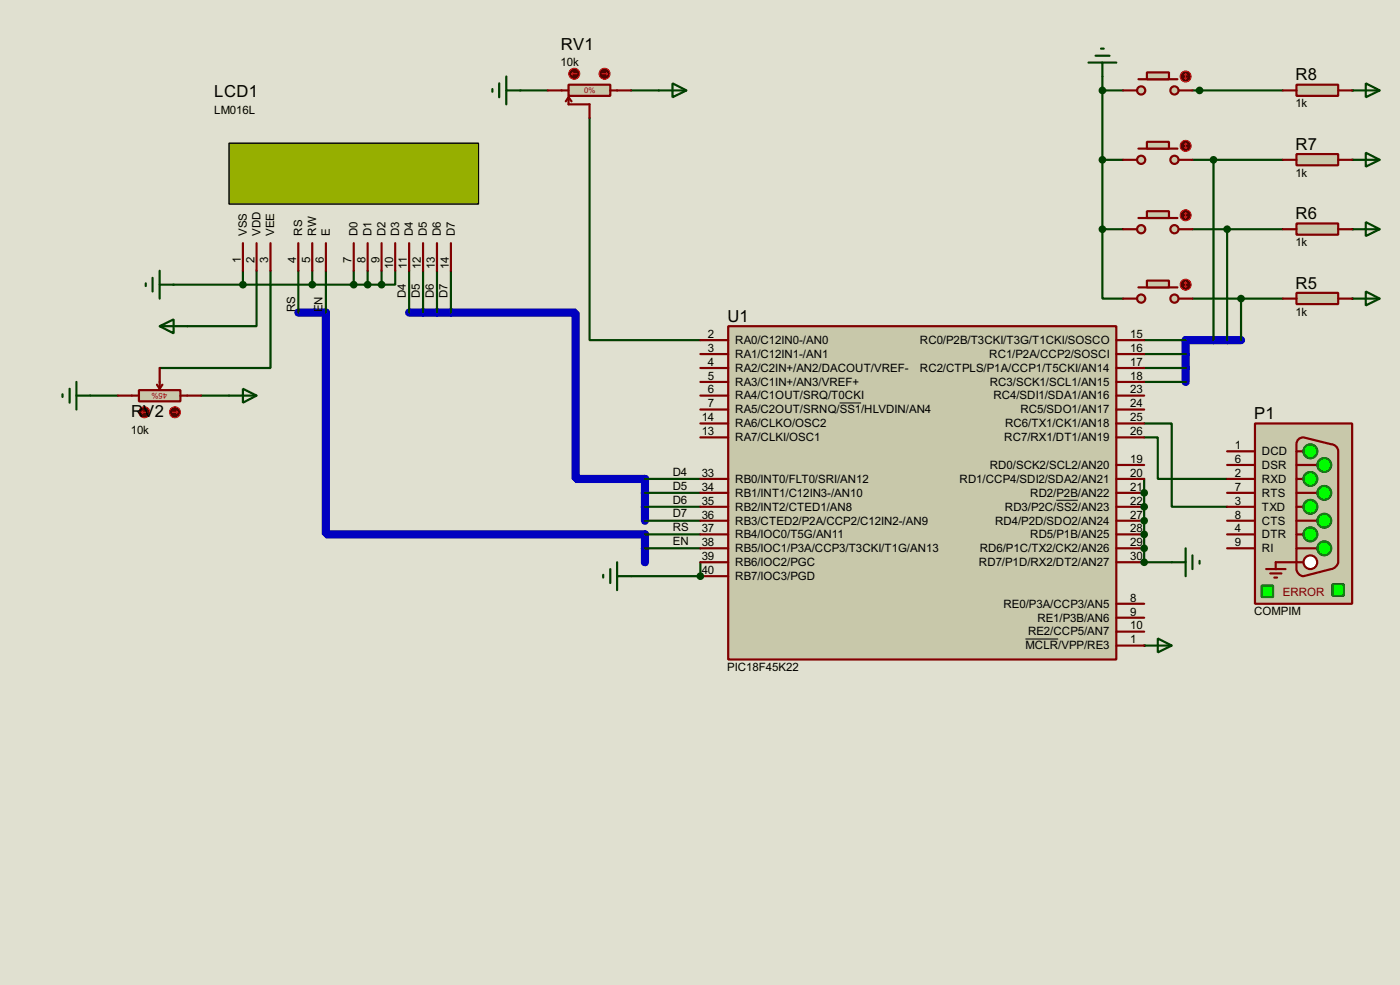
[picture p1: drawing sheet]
<svg xmlns="http://www.w3.org/2000/svg" width="256mm" height="180mm" viewBox="0 0 256 180" stroke-linecap="round" stroke-linejoin="round" font-family="sans-serif">
<path d="M0 0h256.5v180.3h-256.5z" fill="#e0e0d0"/>
<path d="M54.7 57.2h5v40.6h58.5v5.1M75 57.2h30.5v30.5h12.7v7.6M227.4 62.3h-10.2v7.6" fill="none" stroke="#0000c0" stroke-width="1.5"/>
<path d="M31.8 52.1h38.1M44.5 49.6v2.5M57.2 49.6v2.5M64.8 49.6v2.5M67.4 49.6v2.5M69.9 49.6v2.5M72.4 49.6v2.5h-2.5" fill="none" stroke="#004000" stroke-width=".4"/>
<circle cx="209.6" cy="118.2" r=".2" fill="#004000"/>
<path d="M95.3 16.6h5.1M115.6 16.6h5.1M108 21.6v40.7h20.3M47 49.6v10.1h-12.7M49.6 49.6v17.8h-20.3M16.6 72.4h5M36.9 72.4h5.1M209.6 87.7v2.5" fill="none" stroke="#004000" stroke-width=".4"/>
<circle cx="209.6" cy="90.2" r=".2" fill="#004000"/>
<path d="M209.6 90.2v2.6" fill="none" stroke="#004000" stroke-width=".4"/>
<circle cx="209.6" cy="92.8" r=".2" fill="#004000"/>
<path d="M209.6 92.8v2.5" fill="none" stroke="#004000" stroke-width=".4"/>
<circle cx="209.6" cy="95.3" r=".2" fill="#004000"/>
<path d="M209.6 95.3v2.5" fill="none" stroke="#004000" stroke-width=".4"/>
<circle cx="209.6" cy="97.8" r=".2" fill="#004000"/>
<path d="M209.6 97.8v2.6" fill="none" stroke="#004000" stroke-width=".4"/>
<circle cx="209.6" cy="100.4" r=".2" fill="#004000"/>
<path d="M209.6 100.4v2.5" fill="none" stroke="#004000" stroke-width=".4"/>
<circle cx="209.6" cy="102.9" r=".2" fill="#004000"/>
<path d="M128.3 102.9v2.6M209.6 102.9h5.1" fill="none" stroke="#004000" stroke-width=".4"/>
<circle cx="128.3" cy="105.5" r=".2" fill="#004000"/>
<path d="M115.6 105.5h12.7" fill="none" stroke="#004000" stroke-width=".4"/>
<g fill="#004000">
<circle cx="247.7" cy="54.7" r=".2"/>
<circle cx="247.7" cy="42" r=".2"/>
<circle cx="247.7" cy="29.3" r=".2"/>
<circle cx="247.7" cy="16.6" r=".2"/>
</g>
<g fill="none" stroke="#004000" stroke-width=".4">
<path d="M202 14v28M202 16.6h3.8M218.5 16.6h16.5M202 29.3h3.8M218.5 29.3h16.5M222.3 29.3v33M54.7 49.6v7.6M59.7 49.6v7.6M75 49.6v7.6M77.5 49.6v7.6M80.1 49.6v7.6M82.6 49.6v7.6"/>
<path d="M202 42v12.7h3.8M202 42h3.8M218.5 42h16.5M218.5 54.7h16.5M224.8 42v20.3M227.4 54.7v7.6M209.6 77.5h5.1v15.3h10.1M209.6 69.9h7.6M209.6 62.3h7.6M209.6 64.8h7.6M209.6 67.4h7.6M118.2 95.3h10.1"/>
<path d="M118.2 92.8h10.1M118.2 90.2h10.1M118.2 87.7h10.1M118.2 97.8h10.1M209.6 80.1h2.5v7.6h12.7M118.2 100.4h10.1"/>
</g>
<path d="M42 26.2h45.7v11.2h-45.7z" fill="#96af00" stroke="#000" stroke-width=".25"/>
<g fill="none" stroke="#800000" stroke-width=".4">
<path d="M44.5 44.5v5.1M47 44.5v5.1M49.6 44.5v5.1M54.7 44.5v5.1M57.2 44.5v5.1M59.7 44.5v5.1M64.8 44.5v5.1M67.4 44.5v5.1M69.9 44.5v5.1M72.4 44.5v5.1M75 44.5v5.1M77.5 44.5v5.1"/>
<path d="M80.1 44.5v5.1M82.6 44.5v5.1"/>
</g>
<path d="M26.7 51.9v.5M28 50.9v2.5M29.3 52.1h2.5M29.3 49.6v5.1M42 72.4h5M44.5 71.2l2.5 1.2-2.5 1.3zM209.6 118.2h5.1M212.1 116.9l2.6 1.3-2.6 1.2z" fill="none" stroke="#004000" stroke-width=".4"/>
<g fill="#004000" stroke="#004000" stroke-width=".4">
<circle cx="64.8" cy="52.1" r=".5"/>
<circle cx="67.3" cy="52.1" r=".5"/>
<circle cx="69.9" cy="52.1" r=".5"/>
<circle cx="44.5" cy="52.1" r=".5"/>
<circle cx="57.2" cy="52.1" r=".5"/>
</g>
<path d="M133.4 59.7h71.1v61h-71.1z" fill="#c8c8aa" stroke="#800000" stroke-width=".4"/>
<g fill="none" stroke="#800000" stroke-width=".4">
<path d="M128.3 72.4h5.1M128.3 62.3h5.1M128.3 69.9h5.1M128.3 75h5.1M128.3 77.5h5.1M128.3 64.8h5.1M128.3 67.4h5.1M204.5 72.4h5.1M204.5 62.3h5.1M204.5 69.9h5.1M204.5 75h5.1M204.5 77.5h5.1"/>
<path d="M204.5 64.8h5.1M204.5 67.4h5.1M128.3 97.8h5.1M128.3 80.1h5.1M128.3 87.7h5.1M128.3 90.2h5.1M128.3 92.8h5.1M128.3 95.3h5.1M204.5 97.8h5.1M204.5 80.1h5.1M204.5 87.7h5.1M204.5 90.2h5.1"/>
<path d="M204.5 92.8h5.1M204.5 95.3h5.1M204.5 85.1h5.1M128.3 100.4h5.1M128.3 102.9h5.1M128.3 105.5h5.1M204.5 100.4h5.1M204.5 102.9h5.1M204.5 118.2h5.1M204.5 110.5h5.1M204.5 113.1h5.1M204.5 115.6h5.1"/>
</g>
<path d="M153.8 73.8h4M193.5 91.6h4M187.9 117h6" fill="none" stroke="#000" stroke-width=".18"/>
<path d="M29.3 59.7l2.5-1.2v2.5zM29.3 59.7h5M11.5 72.2v.5M12.8 71.2v2.5M14 72.4h2.6M14 69.9v5.1" fill="none" stroke="#004000" stroke-width=".4"/>
<g fill="#c8c8aa" stroke="#800000" stroke-width=".4">
<circle cx="215.1" cy="54.7" r=".75"/>
<circle cx="209" cy="54.7" r=".75"/>
</g>
<path d="M208.6 52.6h7.1" fill="none" stroke="#800000" stroke-width=".4"/>
<path d="M210.1 51.4h4.1v1.2h-4.1z" fill="#c8c8aa" stroke="#800000" stroke-width=".4"/>
<path d="M205.8 54.7h2.5M216 54.7h2.5" fill="none" stroke="#800000" stroke-width=".4"/>
<circle cx="217.2" cy="52.1" r="1" fill="#400000" stroke="#f00" stroke-width=".2"/>
<path d="M217 52.4l.2 .2M217.2 51.6v1M217.2 51.6l-.2 .3M217.2 51.6l.3 .3M217.5 52.4l-.3 .2" fill="none" stroke="#f00" stroke-width=".2"/>
<path d="M25.5 71.4h7.6v2.1h-7.6z" fill="#c8c8aa" stroke="#800000" stroke-width=".4"/>
<path d="M21.6 72.4h3.9M28.8 70.4l.5 .8M29.3 67.4v3.8M29.8 70.4l-.5 .8M33.1 72.4h3.8" fill="none" stroke="#800000" stroke-width=".4"/>
<circle cx="26.4" cy="75.5" r="1" fill="#400000" stroke="#f00" stroke-width=".2"/>
<path d="M26 75.5l.2 .2M26 75.5h1M26.2 75.2l-.2 .3" fill="none" stroke="#f00" stroke-width=".2"/>
<circle cx="32" cy="75.5" r="1" fill="#400000" stroke="#f00" stroke-width=".2"/>
<path d="M31.6 75.5h1M32.3 75.2l.3 .3M32.6 75.5l-.3 .2" fill="none" stroke="#f00" stroke-width=".2"/>
<g fill="#c8c8aa" stroke="#800000" stroke-width=".4">
<circle cx="215.1" cy="42" r=".75"/>
<circle cx="209" cy="42" r=".75"/>
</g>
<path d="M208.6 39.9h7.1" fill="none" stroke="#800000" stroke-width=".4"/>
<path d="M210.1 38.7h4.1v1.2h-4.1z" fill="#c8c8aa" stroke="#800000" stroke-width=".4"/>
<path d="M205.8 42h2.5M216 42h2.5" fill="none" stroke="#800000" stroke-width=".4"/>
<circle cx="217.2" cy="39.4" r="1" fill="#400000" stroke="#f00" stroke-width=".2"/>
<path d="M217 39.7l.2 .2M217.2 38.9v1M217.2 38.9l-.2 .3M217.2 38.9l.3 .3M217.5 39.7l-.3 .2" fill="none" stroke="#f00" stroke-width=".2"/>
<g fill="#c8c8aa" stroke="#800000" stroke-width=".4">
<circle cx="215.1" cy="29.3" r=".75"/>
<circle cx="209" cy="29.3" r=".75"/>
</g>
<path d="M208.6 27.2h7.1" fill="none" stroke="#800000" stroke-width=".4"/>
<path d="M210.1 26h4.1v1.2h-4.1z" fill="#c8c8aa" stroke="#800000" stroke-width=".4"/>
<path d="M205.8 29.3h2.5M216 29.3h2.5" fill="none" stroke="#800000" stroke-width=".4"/>
<circle cx="217.2" cy="26.7" r="1" fill="#400000" stroke="#f00" stroke-width=".2"/>
<path d="M217 27l.2 .2M217.2 26.2v1M217.2 26.2l-.2 .3M217.2 26.2l.3 .3M217.5 27l-.3 .2" fill="none" stroke="#f00" stroke-width=".2"/>
<g fill="#c8c8aa" stroke="#800000" stroke-width=".4">
<circle cx="215.1" cy="16.6" r=".75"/>
<circle cx="209" cy="16.6" r=".75"/>
</g>
<path d="M208.6 14.5h7.1" fill="none" stroke="#800000" stroke-width=".4"/>
<path d="M210.1 13.3h4.1v1.2h-4.1z" fill="#c8c8aa" stroke="#800000" stroke-width=".4"/>
<path d="M205.8 16.6h2.5M216 16.6h2.5" fill="none" stroke="#800000" stroke-width=".4"/>
<circle cx="217.2" cy="14" r="1" fill="#400000" stroke="#f00" stroke-width=".2"/>
<path d="M217 14.3l.2 .2M217.2 13.5v1M217.2 13.5l-.2 .3M217.2 13.5l.3 .3M217.5 14.3l-.3 .2" fill="none" stroke="#f00" stroke-width=".2"/>
<path d="M90.2 16.3v.5M91.5 15.3v2.5M92.8 16.6h2.5M92.8 14v5.1M120.7 16.6h5.1M123.2 15.3l2.6 1.3-2.6 1.2z" fill="none" stroke="#004000" stroke-width=".4"/>
<path d="M104.2 15.5h7.6v2.1h-7.6z" fill="#c8c8aa" stroke="#800000" stroke-width=".4"/>
<path d="M100.4 16.6h3.8M104.2 17.8l-.5 .8M104.2 17.8l.5 .8M104.2 17.8v1.3h3.8v2.5M111.8 16.6h3.8" fill="none" stroke="#800000" stroke-width=".4"/>
<circle cx="110.7" cy="13.5" r="1" fill="#400000" stroke="#f00" stroke-width=".2"/>
<path d="M110.3 13.5h1M111.1 13.3l.2 .2M111.3 13.5l-.2 .3" fill="none" stroke="#f00" stroke-width=".2"/>
<circle cx="105.2" cy="13.5" r="1" fill="#400000" stroke="#f00" stroke-width=".2"/>
<path d="M104.7 13.5l.3 .3M104.7 13.5h1M105 13.3l-.3 .2" fill="none" stroke="#f00" stroke-width=".2"/>
<g fill="#004000" stroke="#004000" stroke-width=".4">
<circle cx="209.6" cy="90.2" r=".5"/>
<circle cx="209.6" cy="92.8" r=".5"/>
<circle cx="209.6" cy="95.3" r=".5"/>
<circle cx="209.6" cy="97.8" r=".5"/>
<circle cx="209.6" cy="100.4" r=".5"/>
<circle cx="209.6" cy="102.9" r=".5"/>
<circle cx="128.3" cy="105.5" r=".5"/>
</g>
<path d="M247.7 54.7h5.1M247.7 42h5.1M250.2 53.4l2.6 1.3-2.6 1.2zM250.2 40.7l2.6 1.3-2.6 1.2zM110.5 105.2v.5M111.8 104.2v2.5M113.1 105.5h2.5M113.1 102.9v5.1M214.7 102.9h2.5M217.2 100.4v5.1M218.5 101.7v2.5M219.8 102.7v.5" fill="none" stroke="#004000" stroke-width=".4"/>
<path d="M237.5 53.6h7.7v2.1h-7.7z" fill="#c8c8aa" stroke="#800000" stroke-width=".4"/>
<path d="M235 54.7h2.5M245.2 54.7h2.5" fill="none" stroke="#800000" stroke-width=".4"/>
<path d="M237.5 40.9h7.7v2.1h-7.7z" fill="#c8c8aa" stroke="#800000" stroke-width=".4"/>
<path d="M235 42h2.5M245.2 42h2.5" fill="none" stroke="#800000" stroke-width=".4"/>
<path d="M247.7 16.6h5.1M250.2 15.3l2.6 1.3-2.6 1.2zM247.7 29.3h5.1M250.2 28l2.6 1.3-2.6 1.2z" fill="none" stroke="#004000" stroke-width=".4"/>
<path d="M237.5 28.2h7.7v2.1h-7.7z" fill="#c8c8aa" stroke="#800000" stroke-width=".4"/>
<path d="M235 29.3h2.5M245.2 29.3h2.5" fill="none" stroke="#800000" stroke-width=".4"/>
<path d="M237.5 15.5h7.7v2.1h-7.7z" fill="#c8c8aa" stroke="#800000" stroke-width=".4"/>
<path d="M235 16.6h2.5M245.2 16.6h2.5" fill="none" stroke="#800000" stroke-width=".4"/>
<path d="M199.4 11.5h5.1M200.7 10.2h2.6M201.7 8.9h.5M202 11.5v2.5" fill="none" stroke="#004000" stroke-width=".4"/>
<g fill="#004000" stroke="#004000" stroke-width=".4">
<circle cx="201.9" cy="42" r=".5"/>
<circle cx="201.9" cy="29.3" r=".5"/>
<circle cx="201.9" cy="16.6" r=".5"/>
<circle cx="219.7" cy="16.6" r=".5"/>
<circle cx="222.3" cy="29.3" r=".5"/>
<circle cx="224.8" cy="42" r=".5"/>
<circle cx="227.3" cy="54.7" r=".5"/>
</g>
<path d="M229.9 77.5h17.8v33h-17.8z" fill="#c8c8aa" stroke="#800000" stroke-width=".4"/>
<path d="M237.7 80.5l.7-.4h.4l5.1 1.2a1.36 1.36 0 0 1 1.3 1.3v20.3a1.58 1.58 0 0 1-1.3 1.3l-5.1 1.3a1.38 1.38 0 0 1-1.3-1.3v-22.9z" fill-rule="evenodd" fill="#c8c8aa" stroke="#800000" stroke-width=".4"/>
<g fill="none" stroke="#800000" stroke-width=".4">
<path d="M237.5 82.6h1.3M237.5 85.1h3.9M237.5 87.7h1.3M237.5 90.2h3.9M237.5 92.8h1.3M237.5 95.3h3.9M237.5 97.8h1.3M231.2 107.2h2v2.1h-2zM232 104.2h3.5M232.7 105h2.1M233.5 105.7h.5M237.5 100.4h3.9"/>
<path d="M238.8 102.9h-5.1v1.3M244.1 107h2.1v2h-2.1z"/>
<circle cx="240" cy="97.8" r="1.25"/>
<circle cx="240" cy="92.8" r="1.25"/>
<circle cx="240" cy="87.7" r="1.25"/>
<circle cx="240" cy="82.6" r="1.25"/>
<circle cx="242.6" cy="90.2" r="1.25"/>
<circle cx="242.6" cy="95.3" r="1.25"/>
<circle cx="242.6" cy="85.1" r="1.25"/>
<circle cx="242.6" cy="100.4" r="1.25"/>
</g>
<circle cx="240" cy="102.9" r="1.25" fill="#feffff" stroke="#800000" stroke-width=".4"/>
<g fill="#0f0" stroke="#008000" stroke-width=".4">
<circle cx="240" cy="92.8" r="1.25"/>
<circle cx="240" cy="87.7" r="1.25"/>
<circle cx="242.6" cy="95.3" r="1.25"/>
<circle cx="242.6" cy="90.2" r="1.25"/>
<circle cx="242.6" cy="85.1" r="1.25"/>
<circle cx="240" cy="97.8" r="1.25"/>
<circle cx="240" cy="82.6" r="1.25"/>
<circle cx="242.6" cy="100.4" r="1.25"/>
</g>
<g fill="#0f0" stroke="#008000" stroke-width=".4">
<path d="M244.1 107h2.1v2h-2.1z"/>
<path d="M231.2 107.2h2v2.1h-2z"/>
</g>
<path d="M224.8 92.8h5.1M224.8 87.7h5.1M224.8 95.3h5.1M224.8 90.2h5.1M224.8 85.1h5.1M224.8 97.8h5.1M224.8 82.6h5.1M224.8 100.4h5.1" fill="none" stroke="#800000" stroke-width=".4"/>
<g font-size="3.4">
<text x="102.8" y="9.2">RV1</text>
<text x="39.3" y="17.8">LCD1</text>
<text x="237.4" y="14.7">R8</text>
<text x="237.4" y="27.4">R7</text>
<text x="237.4" y="40.1">R6</text>
<text x="237.4" y="52.8">R5</text>
<text x="133.3" y="58.9">U1</text>
<text x="24" y="76.4">RV2</text>
<text x="229.8" y="76.7">P1</text>
</g>
<g font-size="2.4">
<text x="102.7" y="12.2">10k</text>
<text x="39.2" y="20.8">LM016L</text>
<text x="237.3" y="19.7">1k</text>
<text x="237.3" y="32.4">1k</text>
<text x="45.2" y="43.2" transform="rotate(-90 45.2 43.2)">VSS</text>
<text x="47.7" y="43.2" transform="rotate(-90 47.7 43.2)">VDD</text>
<text x="50.3" y="43.2" transform="rotate(-90 50.3 43.2)">VEE</text>
<text x="55.4" y="43.2" transform="rotate(-90 55.4 43.2)">RS</text>
<text x="57.9" y="43.2" transform="rotate(-90 57.9 43.2)">RW</text>
<text x="60.4" y="43.2" transform="rotate(-90 60.4 43.2)">E</text>
<text x="65.5" y="43.2" transform="rotate(-90 65.5 43.2)">D0</text>
<text x="68.1" y="43.2" transform="rotate(-90 68.1 43.2)">D1</text>
<text x="70.6" y="43.2" transform="rotate(-90 70.6 43.2)">D2</text>
<text x="73.1" y="43.2" transform="rotate(-90 73.1 43.2)">D3</text>
<text x="75.7" y="43.2" transform="rotate(-90 75.7 43.2)">D4</text>
<text x="78.2" y="43.2" transform="rotate(-90 78.2 43.2)">D5</text>
<text x="80.8" y="43.2" transform="rotate(-90 80.8 43.2)">D6</text>
<text x="83.3" y="43.2" transform="rotate(-90 83.3 43.2)">D7</text>
<text x="237.3" y="45.1">1k</text>
<text x="44.1" y="48.2" transform="rotate(-90 44.1 48.2)">1</text>
<text x="46.6" y="48.2" transform="rotate(-90 46.6 48.2)">2</text>
<text x="49.1" y="48.2" transform="rotate(-90 49.1 48.2)">3</text>
<text x="54.2" y="48.2" transform="rotate(-90 54.2 48.2)">4</text>
<text x="56.8" y="48.1" transform="rotate(-90 56.8 48.1)">5</text>
<text x="59.3" y="48.2" transform="rotate(-90 59.3 48.2)">6</text>
<text x="64.4" y="48.2" transform="rotate(-90 64.4 48.2)">7</text>
<text x="66.9" y="48.2" transform="rotate(-90 66.9 48.2)">8</text>
<text x="69.5" y="48.2" transform="rotate(-90 69.5 48.2)">9</text>
<text x="72" y="49.3" transform="rotate(-90 72 49.3)">10</text>
<text x="74.6" y="49.2" transform="rotate(-90 74.6 49.2)">11</text>
<text x="77.1" y="49.3" transform="rotate(-90 77.1 49.3)">12</text>
<text x="79.7" y="49.3" transform="rotate(-90 79.7 49.3)">13</text>
<text x="82.2" y="49.3" transform="rotate(-90 82.2 49.3)">14</text>
<text x="54.1" y="57.2" transform="rotate(-90 54.1 57.2)">RS</text>
<text x="59.1" y="57.2" transform="rotate(-90 59.1 57.2)">EN</text>
<text x="74.4" y="54.6" transform="rotate(-90 74.4 54.6)">D4</text>
<text x="76.9" y="54.6" transform="rotate(-90 76.9 54.6)">D5</text>
<text x="79.5" y="54.6" transform="rotate(-90 79.5 54.6)">D6</text>
<text x="82" y="54.6" transform="rotate(-90 82 54.6)">D7</text>
<text x="237.3" y="57.8">1k</text>
<text x="129.7" y="61.9">2</text>
<text x="129.7" y="64.4">3</text>
<text x="134.7" y="63">RA0/C12IN0-/AN0</text>
<text x="134.7" y="65.5">RA1/C12IN1-/AN1</text>
<text x="168.5" y="63">RC0/P2B/T3CKI/T3G/T1CKI/SOSCO</text>
<text x="181.2" y="65.5">RC1/P2A/CCP2/SOSCI</text>
<text x="207.1" y="61.9">15</text>
<text x="207.1" y="64.4">16</text>
<text x="129.7" y="72">6</text>
<text x="129.7" y="69.5">5</text>
<text x="129.7" y="67">4</text>
<text x="134.7" y="70.6">RA3/C1IN+/AN3/VREF+</text>
<text x="134.7" y="68.1">RA2/C2IN+/AN2/DACOUT/VREF-</text>
<text x="168.5" y="68.1">RC2/CTPLS/P1A/CCP1/T5CKI/AN14</text>
<text x="181.3" y="70.6">RC3/SCK1/SCL1/AN15</text>
<text x="207.1" y="69.5">18</text>
<text x="207.1" y="72">23</text>
<text x="207.1" y="67">17</text>
<text x="128.6" y="77.1">14</text>
<text x="129.7" y="74.6">7</text>
<text x="134.7" y="73.1">RA4/C1OUT/SRQ/T0CKI</text>
<text x="134.7" y="75.7">RA5/C2OUT/SRNQ/SS1/HLVDIN/AN4</text>
<text x="182" y="73.1">RC4/SDI1/SDA1/AN16</text>
<text x="186.9" y="75.7">RC5/SDO1/AN17</text>
<text x="207.1" y="74.6">24</text>
<text x="207.1" y="77.1">25</text>
<text x="24" y="79.4">10k</text>
<text x="128.6" y="79.7">13</text>
<text x="134.7" y="78.2">RA6/CLKO/OSC2</text>
<text x="134.7" y="80.8">RA7/CLKI/OSC1</text>
<text x="184" y="80.8">RC7/RX1/DT1/AN19</text>
<text x="184.1" y="78.2">RC6/TX1/CK1/AN18</text>
<text x="207.1" y="79.7">26</text>
<text x="226.2" y="82.2">1</text>
<text x="231.2" y="83.3">DCD</text>
<text x="123.2" y="89.6">D5</text>
<text x="123.2" y="87.1">D4</text>
<text x="128.6" y="87.3">33</text>
<text x="128.6" y="89.8">34</text>
<text x="134.7" y="88.4">RB0/INT0/FLT0/SRI/AN12</text>
<text x="175.8" y="88.4">RD1/CCP4/SDI2/SDA2/AN21</text>
<text x="181.3" y="85.8">RD0/SCK2/SCL2/AN20</text>
<text x="207.1" y="84.7">19</text>
<text x="207.1" y="87.3">20</text>
<text x="207.1" y="89.8">21</text>
<text x="226.2" y="87.3">2</text>
<text x="226.2" y="89.8">7</text>
<text x="226.2" y="84.7">6</text>
<text x="231.2" y="88.4">RXD</text>
<text x="231.2" y="85.8">DSR</text>
<text x="123.2" y="94.7">D7</text>
<text x="123.2" y="92.2">D6</text>
<text x="128.6" y="92.4">35</text>
<text x="128.6" y="94.9">36</text>
<text x="134.7" y="90.9">RB1/INT1/C12IN3-/AN10</text>
<text x="134.7" y="93.5">RB2/INT2/CTED1/AN8</text>
<text x="184.1" y="93.5">RD3/P2C/SS2/AN23</text>
<text x="188.7" y="90.9">RD2/P2B/AN22</text>
<text x="207.1" y="92.4">22</text>
<text x="207.1" y="94.9">27</text>
<text x="226.2" y="92.4">3</text>
<text x="226.2" y="94.9">8</text>
<text x="231.2" y="93.5">TXD</text>
<text x="231.2" y="90.9">RTS</text>
<text x="123.2" y="99.8">EN</text>
<text x="123.2" y="97.2">RS</text>
<text x="128.6" y="97.4">37</text>
<text x="128.6" y="100">38</text>
<text x="134.7" y="98.5">RB4/IOC0/T5G/AN11</text>
<text x="134.7" y="101.1">RB5/IOC1/P3A/CCP3/T3CKI/T1G/AN13</text>
<text x="134.7" y="96">RB3/CTED2/P2A/CCP2/C12IN2-/AN9</text>
<text x="179.5" y="101.1">RD6/P1C/TX2/CK2/AN26</text>
<text x="182.3" y="96">RD4/P2D/SDO2/AN24</text>
<text x="188.7" y="98.5">RD5/P1B/AN25</text>
<text x="207.1" y="97.4">28</text>
<text x="207.1" y="100">29</text>
<text x="226.2" y="97.4">4</text>
<text x="226.2" y="100">9</text>
<text x="231.2" y="96">CTS</text>
<text x="231.2" y="98.5">DTR</text>
<text x="231.2" y="101.1">RI</text>
<text x="128.6" y="102.5">39</text>
<text x="128.6" y="105.1">40</text>
<text x="134.7" y="103.6">RB6/IOC2/PGC</text>
<text x="134.7" y="106.2">RB7/IOC3/PGD</text>
<text x="179.3" y="103.6">RD7/P1D/RX2/DT2/AN27</text>
<text x="207.1" y="102.5">30</text>
<text x="183.8" y="111.2">RE0/P3A/CCP3/AN5</text>
<text x="190" y="113.8">RE1/P3B/AN6</text>
<text x="207.1" y="110.1">8</text>
<text x="207.1" y="112.7">9</text>
<text x="229.7" y="112.6">COMPIM</text>
<text x="187.9" y="118.9">MCLR/VPP/RE3</text>
<text x="188.3" y="116.3">RE2/CCP5/AN7</text>
<text x="207.1" y="117.8">1</text>
<text x="207.1" y="115.2">10</text>
<text x="133.2" y="122.8">PIC18F45K22</text>
</g>
<text font-size="2.4" fill="#800000" x="235" y="109.1">ERROR</text>
<g font-size="1.6" fill="#c00000">
<text x="107" y="17.1">0%</text>
<text x="30.7" y="71.9" transform="rotate(-180 30.7 71.9)">45%</text>
</g>
</svg>
